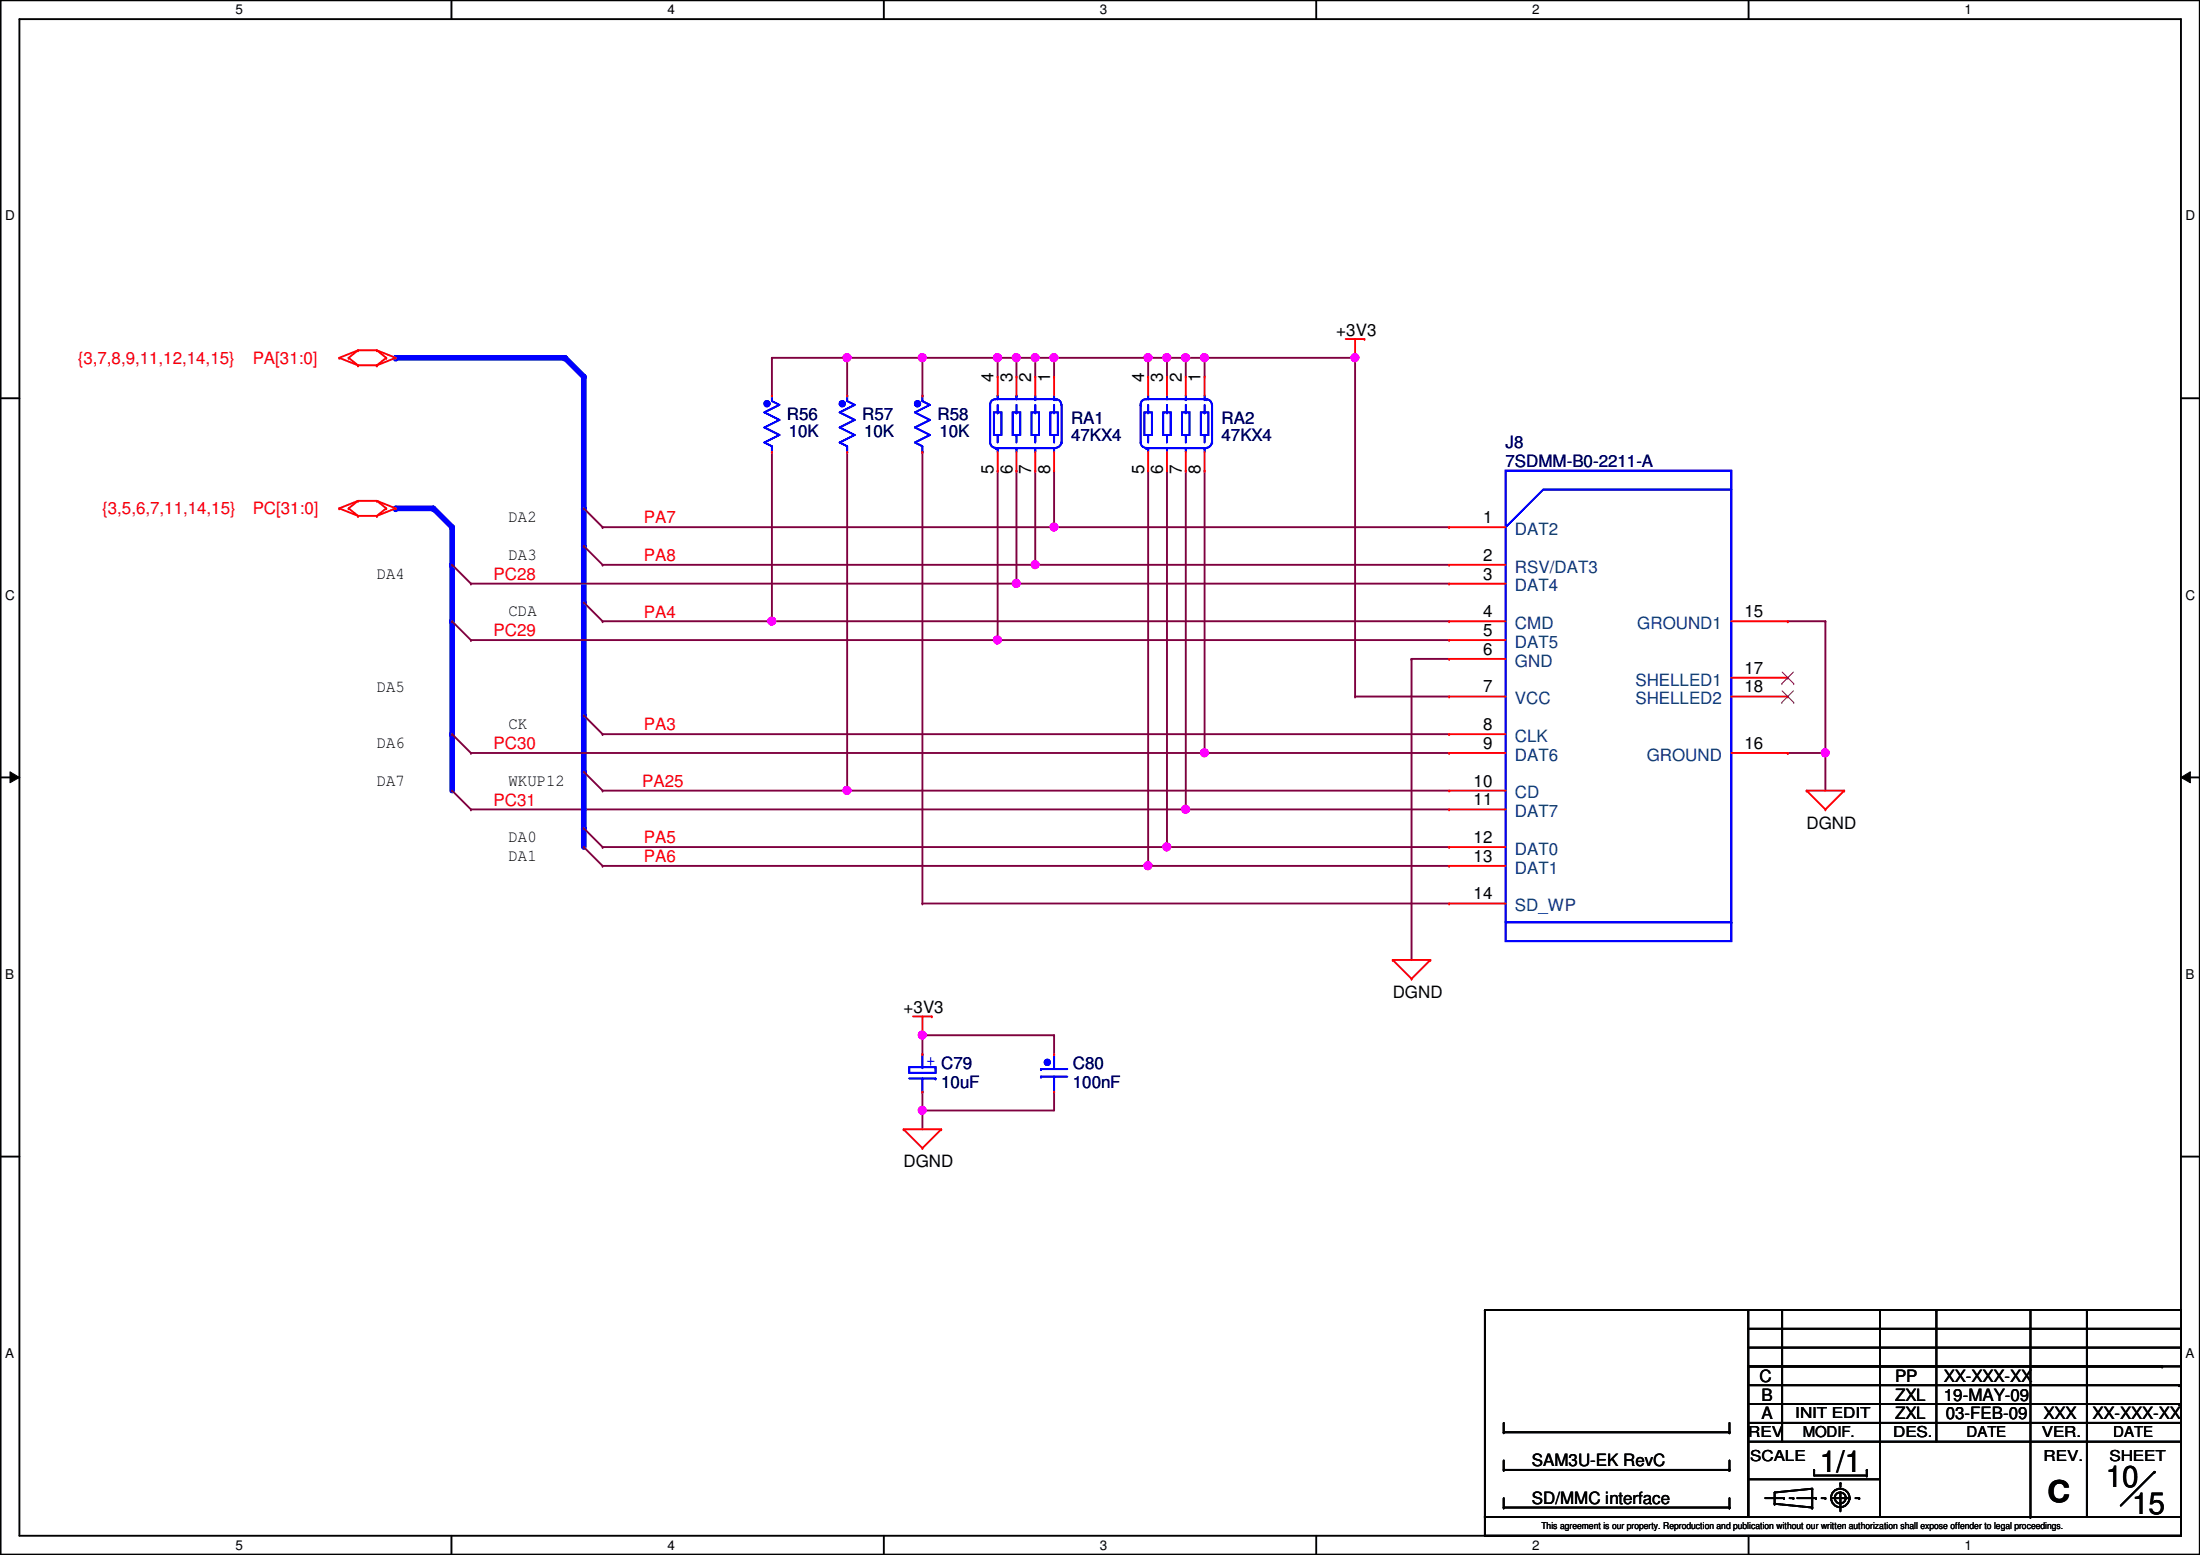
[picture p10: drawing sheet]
<svg xmlns="http://www.w3.org/2000/svg" width="297mm" height="210mm" viewBox="0 0 297 210" stroke-linecap="round" stroke-linejoin="round" font-family="sans-serif">
<path d="M.1 0h296.9v209.8h-296.9zM2.6 2.6h291.9v204.7h-291.9z" fill="none" stroke="#000" stroke-width=".25"/>
<g fill="#fff">
<path d="M31.8 .3h1v2h-1z"/>
<path d="M31.8 207.6h1v1.9h-1z"/>
</g>
<path d="M61 0v2.6M61 207.3v2.5" fill="none" stroke="#000" stroke-width=".25"/>
<g fill="#fff">
<path d="M90.1 .3h1v2h-1z"/>
<path d="M90.1 207.6h1v1.9h-1z"/>
</g>
<path d="M119.3 0v2.6M119.3 207.3v2.5" fill="none" stroke="#000" stroke-width=".25"/>
<g fill="#fff">
<path d="M148.5 .3h1v2h-1z"/>
<path d="M148.5 207.6h1v1.9h-1z"/>
</g>
<path d="M177.7 0v2.6M177.7 207.3v2.5" fill="none" stroke="#000" stroke-width=".25"/>
<g fill="#fff">
<path d="M206.9 .3h1v2h-1z"/>
<path d="M206.9 207.6h1v1.9h-1z"/>
</g>
<path d="M236.1 0v2.6M236.1 207.3v2.5" fill="none" stroke="#000" stroke-width=".25"/>
<g fill="#fff">
<path d="M265.3 .3h.9v2h-.9z"/>
<path d="M265.3 207.6h.9v1.9h-.9z"/>
<path d="M.7 28.2h1.3v1.9h-1.3z"/>
<path d="M295.1 28.2h1.3v1.9h-1.3z"/>
<path d="M.7 79.3h1.3v2h-1.3z"/>
<path d="M295.1 79.3h1.3v2h-1.3z"/>
</g>
<path d="M.1 53.8h2.5M294.5 53.8h2.5" fill="none" stroke="#000" stroke-width=".25"/>
<g fill="#fff">
<path d="M.7 130.5h1.2v2h-1.2z"/>
<path d="M295.1 130.5h1.2v2h-1.2z"/>
</g>
<path d="M.1 104.9h2.5M294.5 104.9h2.5" fill="none" stroke="#000" stroke-width=".25"/>
<path d="M1.4 104.2l1.2 .7-1.2 .8zM294.5 104.9l1.2-.7v1.5z" fill="#000"/>
<path d="M1.4 104.2l1.2 .7-1.2 .8zM294.5 104.9l1.2-.7v1.5z" fill="none" stroke="#000" stroke-width=".14"/>
<g fill="#fff">
<path d="M.7 181.7h1.2v2h-1.2z"/>
<path d="M295.1 181.7h1.2v2h-1.2z"/>
</g>
<path d="M.1 156.1h2.5M294.5 156.1h2.5" fill="none" stroke="#000" stroke-width=".25"/>
<path d="M124.5 139.7h.1M124.5 139.7v2.6M124.5 149.9h.1M124.5 149.9v2.5" fill="none" stroke="#7f003f" stroke-width=".25"/>
<circle cx="124.5" cy="149.9" r=".49" fill="#f0f"/>
<circle cx="124.5" cy="149.9" r=".49" fill="none" stroke="#f0f" stroke-width=".25"/>
<path d="M114.4 48.3h.1M114.4 48.3v5.1M157.6 114.3h.1M157.6 114.3h38.1M142.3 139.7h.1M142.3 139.7v2.6" fill="none" stroke="#7f003f" stroke-width=".25"/>
<circle cx="157.5" cy="114.3" r=".49" fill="#f0f"/>
<circle cx="157.5" cy="114.3" r=".49" fill="none" stroke="#f0f" stroke-width=".25"/>
<path d="M157.6 48.3h.1M157.6 48.3h2.5" fill="none" stroke="#7f003f" stroke-width=".25"/>
<circle cx="157.5" cy="48.3" r=".49" fill="#f0f"/>
<circle cx="157.5" cy="48.3" r=".49" fill="none" stroke="#f0f" stroke-width=".25"/>
<path d="M139.8 76.2h.1M139.8 76.2h55.9" fill="none" stroke="#7f003f" stroke-width=".25"/>
<circle cx="139.8" cy="76.2" r=".49" fill="#f0f"/>
<circle cx="139.8" cy="76.2" r=".49" fill="none" stroke="#f0f" stroke-width=".25"/>
<path d="M142.3 71.2h.1M142.3 71.2h53.4" fill="none" stroke="#7f003f" stroke-width=".25"/>
<circle cx="142.3" cy="71.1" r=".49" fill="#f0f"/>
<circle cx="142.3" cy="71.1" r=".49" fill="none" stroke="#f0f" stroke-width=".25"/>
<path d="M155 48.3h.1M155 48.3h2.6" fill="none" stroke="#7f003f" stroke-width=".25"/>
<circle cx="155" cy="48.3" r=".49" fill="#f0f"/>
<circle cx="155" cy="48.3" r=".49" fill="none" stroke="#f0f" stroke-width=".25"/>
<path d="M124.5 48.3h.1M124.5 48.3h10.2" fill="none" stroke="#7f003f" stroke-width=".25"/>
<circle cx="124.5" cy="48.3" r=".49" fill="#f0f"/>
<circle cx="124.5" cy="48.3" r=".49" fill="none" stroke="#f0f" stroke-width=".25"/>
<path d="M53.4 48.3h22.9" fill="none" stroke="#00f" stroke-width=".76"/>
<circle cx="53.4" cy="48.3" r=".38" fill="#00f"/>
<path d="M155 48.3h.1M155 48.3v2.5M157.6 48.3h.1M157.6 48.3v2.5M162.6 48.3h.1M162.6 48.3h20.4" fill="none" stroke="#7f003f" stroke-width=".25"/>
<path d="M78.8 96.6v7.6" fill="none" stroke="#00f" stroke-width=".76"/>
<circle cx="78.8" cy="96.6" r=".38" fill="#00f"/>
<path d="M61 71.2v5" fill="none" stroke="#00f" stroke-width=".76"/>
<circle cx="61" cy="71.2" r=".38" fill="#00f"/>
<path d="M160.1 48.3h.1M160.1 48.3v2.5" fill="none" stroke="#7f003f" stroke-width=".25"/>
<path d="M78.8 50.8v17.8" fill="none" stroke="#00f" stroke-width=".76"/>
<circle cx="78.8" cy="50.8" r=".38" fill="#00f"/>
<path d="M78.8 73.7v7.6" fill="none" stroke="#00f" stroke-width=".76"/>
<circle cx="78.8" cy="73.7" r=".38" fill="#00f"/>
<path d="M58.5 68.6l2.5 2.6" fill="none" stroke="#00f" stroke-width=".76"/>
<circle cx="58.5" cy="68.6" r=".38" fill="#00f"/>
<path d="M137.2 78.8h.1M137.2 78.8h58.5" fill="none" stroke="#7f003f" stroke-width=".25"/>
<circle cx="137.2" cy="78.8" r=".49" fill="#f0f"/>
<circle cx="137.2" cy="78.8" r=".49" fill="none" stroke="#f0f" stroke-width=".25"/>
<path d="M61 76.2v7.7" fill="none" stroke="#00f" stroke-width=".76"/>
<circle cx="61" cy="76.2" r=".38" fill="#00f"/>
<path d="M134.7 48.3h.1M134.7 48.3v2.5M134.7 86.4h.1M134.7 86.4h61" fill="none" stroke="#7f003f" stroke-width=".25"/>
<circle cx="134.7" cy="86.4" r=".49" fill="#f0f"/>
<circle cx="134.7" cy="86.4" r=".49" fill="none" stroke="#f0f" stroke-width=".25"/>
<path d="M78.8 68.6v5.1" fill="none" stroke="#00f" stroke-width=".76"/>
<circle cx="78.8" cy="68.6" r=".38" fill="#00f"/>
<path d="M114.4 48.3h.1M114.4 48.3h10.1" fill="none" stroke="#7f003f" stroke-width=".25"/>
<circle cx="114.4" cy="48.3" r=".49" fill="#f0f"/>
<circle cx="114.4" cy="48.3" r=".49" fill="none" stroke="#f0f" stroke-width=".25"/>
<path d="M63.6 109.3h.1M63.6 109.3h96.5" fill="none" stroke="#7f003f" stroke-width=".25"/>
<circle cx="160.1" cy="109.2" r=".49" fill="#f0f"/>
<circle cx="160.1" cy="109.2" r=".49" fill="none" stroke="#f0f" stroke-width=".25"/>
<path d="M162.6 48.3h.1M162.6 48.3v2.5" fill="none" stroke="#7f003f" stroke-width=".25"/>
<circle cx="162.6" cy="48.3" r=".49" fill="#f0f"/>
<circle cx="162.6" cy="48.3" r=".49" fill="none" stroke="#f0f" stroke-width=".25"/>
<path d="M104.2 48.3h.1M104.2 48.3v5.1M104.2 83.9h.1M104.2 83.9h91.5" fill="none" stroke="#7f003f" stroke-width=".25"/>
<circle cx="104.2" cy="83.8" r=".49" fill="#f0f"/>
<circle cx="104.2" cy="83.8" r=".49" fill="none" stroke="#f0f" stroke-width=".25"/>
<path d="M134.7 48.3h.1M134.7 48.3h2.5" fill="none" stroke="#7f003f" stroke-width=".25"/>
<circle cx="134.7" cy="48.3" r=".49" fill="#f0f"/>
<circle cx="134.7" cy="48.3" r=".49" fill="none" stroke="#f0f" stroke-width=".25"/>
<path d="M53.4 68.6h5.1" fill="none" stroke="#00f" stroke-width=".76"/>
<circle cx="53.4" cy="68.6" r=".38" fill="#00f"/>
<path d="M142.3 48.3h.1M142.3 48.3v2.5M162.6 101.6h.1M162.6 101.6h33.1" fill="none" stroke="#7f003f" stroke-width=".25"/>
<circle cx="162.6" cy="101.6" r=".49" fill="#f0f"/>
<circle cx="162.6" cy="101.6" r=".49" fill="none" stroke="#f0f" stroke-width=".25"/>
<path d="M124.5 48.3h.1M124.5 48.3v5.1M137.2 48.3h.1M137.2 48.3v2.5M139.8 48.3h.1M139.8 48.3v2.5M104.2 61h.1M104.2 61v22.9" fill="none" stroke="#7f003f" stroke-width=".25"/>
<path d="M76.3 48.3l2.5 2.5" fill="none" stroke="#00f" stroke-width=".76"/>
<circle cx="76.3" cy="48.3" r=".38" fill="#00f"/>
<path d="M139.8 48.3h.1M139.8 48.3h2.5M81.4 106.7h.1M81.4 106.7h33M124.5 149.9h.1M142.3 147.4h.1M142.3 147.4v2.5h-17.8" fill="none" stroke="#7f003f" stroke-width=".25"/>
<circle cx="139.8" cy="48.3" r=".49" fill="#f0f"/>
<circle cx="139.8" cy="48.3" r=".49" fill="none" stroke="#f0f" stroke-width=".25"/>
<path d="M104.2 48.3h.1M104.2 48.3h10.2M124.5 139.7h.1M124.5 139.7h17.8" fill="none" stroke="#7f003f" stroke-width=".25"/>
<circle cx="124.5" cy="139.7" r=".49" fill="#f0f"/>
<circle cx="124.5" cy="139.7" r=".49" fill="none" stroke="#f0f" stroke-width=".25"/>
<path d="M137.2 48.3h.1M137.2 48.3h2.6" fill="none" stroke="#7f003f" stroke-width=".25"/>
<circle cx="137.2" cy="48.3" r=".49" fill="#f0f"/>
<circle cx="137.2" cy="48.3" r=".49" fill="none" stroke="#f0f" stroke-width=".25"/>
<path d="M114.4 61h.1M114.4 61v45.7" fill="none" stroke="#7f003f" stroke-width=".25"/>
<path d="M61 83.9v15.2" fill="none" stroke="#00f" stroke-width=".76"/>
<circle cx="61" cy="83.9" r=".38" fill="#00f"/>
<path d="M78.8 81.3v15.3" fill="none" stroke="#00f" stroke-width=".76"/>
<circle cx="78.8" cy="81.3" r=".38" fill="#00f"/>
<path d="M81.4 116.9h.1M81.4 116.9h73.6" fill="none" stroke="#7f003f" stroke-width=".25"/>
<circle cx="155" cy="116.9" r=".49" fill="#f0f"/>
<circle cx="155" cy="116.9" r=".49" fill="none" stroke="#f0f" stroke-width=".25"/>
<path d="M142.3 48.3h.1M142.3 48.3h12.7" fill="none" stroke="#7f003f" stroke-width=".25"/>
<circle cx="142.3" cy="48.3" r=".49" fill="#f0f"/>
<circle cx="142.3" cy="48.3" r=".49" fill="none" stroke="#f0f" stroke-width=".25"/>
<g fill="none" stroke="#7f003f" stroke-width=".25">
<path d="M134.7 63.5h.1M134.7 63.5v22.9M137.2 63.5h.1M137.2 63.5v15.3M139.8 63.5h.1M139.8 63.5v12.7M142.3 63.5h.1M142.3 63.5v7.7M155 63.5h.1M155 63.5v53.4M157.6 63.5h.1M157.6 63.5v50.8"/>
<path d="M160.1 63.5h.1M160.1 63.5v45.8M162.6 63.5h.1M162.6 63.5v38.1M81.4 99.1h.1M81.4 99.1h114.3"/>
</g>
<path d="M61 99.1v7.6" fill="none" stroke="#00f" stroke-width=".76"/>
<circle cx="61" cy="99.1" r=".38" fill="#00f"/>
<path d="M114.4 106.7h.1M114.4 106.7h81.3" fill="none" stroke="#7f003f" stroke-width=".25"/>
<circle cx="114.4" cy="106.7" r=".49" fill="#f0f"/>
<circle cx="114.4" cy="106.7" r=".49" fill="none" stroke="#f0f" stroke-width=".25"/>
<path d="M78.8 111.8v2.5" fill="none" stroke="#00f" stroke-width=".76"/>
<circle cx="78.8" cy="111.8" r=".38" fill="#00f"/>
<path d="M160.1 109.3h.1M160.1 109.3h35.6" fill="none" stroke="#7f003f" stroke-width=".25"/>
<path d="M78.8 104.2v7.6" fill="none" stroke="#00f" stroke-width=".76"/>
<circle cx="78.8" cy="104.2" r=".38" fill="#00f"/>
<path d="M183 48.3h.1M183 48.3v45.7M124.5 61h.1M124.5 61v61M183 94h.1M183 94h12.7M155 116.9h.1M155 116.9h40.7M124.5 122h.1M124.5 122h71.2" fill="none" stroke="#7f003f" stroke-width=".25"/>
<circle cx="182.9" cy="48.3" r=".49" fill="#f0f"/>
<circle cx="182.9" cy="48.3" r=".49" fill="none" stroke="#f0f" stroke-width=".25"/>
<path d="M190.6 88.9h.1M190.6 88.9h5.1M190.6 88.9v40.7M246.5 101.6h.1M246.5 101.6v5.1" fill="none" stroke="#7f003f" stroke-width=".25"/>
<circle cx="246.4" cy="101.6" r=".49" fill="#f0f"/>
<circle cx="246.4" cy="101.6" r=".49" fill="none" stroke="#f0f" stroke-width=".25"/>
<g fill="none" stroke="#7f003f" stroke-width=".25">
<path d="M160.1 48.3h.1M160.1 48.3h2.5M63.6 78.8h.1M63.6 78.8h73.6M81.4 71.2h.1M81.4 76.2h.1M81.4 71.2h60.9M81.4 76.2h58.4M81.4 83.9h.1M81.4 83.9h22.8M241.4 83.9h.1M241.4 83.9h5.1"/>
<path d="M246.5 83.9h.1M246.5 83.9v17.7h-5.1M63.6 101.6h.1M63.6 101.6h99M81.4 114.3h.1M81.4 114.3h76.2M241.4 101.6h.1"/>
</g>
<circle cx="160.1" cy="48.3" r=".49" fill="#f0f"/>
<circle cx="160.1" cy="48.3" r=".49" fill="none" stroke="#f0f" stroke-width=".25"/>
<g fill="none" stroke="#7f003f" stroke-width=".25">
<path d="M61 76.2h.1M61 76.2l2.6 2.6M78.8 68.6h.1M78.8 73.7h.1M78.8 68.6l2.6 2.6M78.8 73.7l2.6 2.5M61 99.1h.1M61 83.9h.1M61 99.1l2.6 2.5M61 83.9l2.6 2.5M63.6 86.4h.1M63.6 86.4h71.1"/>
<path d="M78.8 81.3h.1M78.8 96.6h.1M78.8 81.3l2.6 2.6M78.8 96.6l2.6 2.5M61 106.7h.1M61 106.7l2.6 2.6M78.8 114.3h.1M78.8 111.8h.1M78.8 104.2h.1M78.8 114.3l2.6 2.6M78.8 111.8l2.6 2.5M78.8 104.2l2.6 2.5"/>
<path d="M124.5 147.4h.1M124.5 147.4v2.5"/>
</g>
<g fill="none" stroke="#f00" stroke-width=".25">
<path d="M45.8 48.3h.1M45.8 48.3l2.5 1M47.1 48.3h.1M47.1 48.3l1.2 1M48.3 49.3h.1M48.3 47.3h.1M48.3 49.3h2.6M48.3 47.3h2.6M48.3 47.3l-2.5 1M48.3 47.3l-1.2 1M50.9 47.3h.1M50.9 49.3h.1"/>
<path d="M50.9 47.3l2.5 1M50.9 47.3l1.3 1M52.2 48.3h.1M52.2 48.3l-1.3 1M53.4 48.3h.1M53.4 48.3l-2.5 1M134.7 50.8h.1M134.7 50.8v2.6M137.2 50.8h.1M137.2 50.8v2.6M139.8 50.8h.1M139.8 50.8v2.6"/>
<path d="M142.3 50.8h.1M142.3 50.8v2.6M181.7 45.8h2.5M183 48.3h.1M183 45.8v2.5M184.2 45.8h.1M45.8 68.6h.1M45.8 68.6l2.5 1M47.1 68.6h.1M47.1 68.6l1.2 1M48.3 69.6h.1M48.3 67.6h.1"/>
<path d="M48.3 69.6h2.6M48.3 67.6h2.6M48.3 67.6l-2.5 1M48.3 67.6l-1.2 1M50.9 67.6h.1M50.9 69.6h.1M50.9 67.6l2.5 1M50.9 67.6l1.3 1M52.2 68.6h.1M52.2 68.6l-1.3 1M53.4 68.6h.1M53.4 68.6l-2.5 1"/>
<path d="M134.7 63.5h.1M134.7 61v2.5M137.2 63.5h.1M137.2 61v2.5M139.8 63.5h.1M139.8 61v2.5M142.3 63.5h.1M142.3 61v2.5M243.9 106.7h.1M243.9 106.7h5.1M243.9 106.7l2.6 2.6M246.5 109.3h.1"/>
<path d="M249 106.7h.1M249 106.7l-2.5 2.6M123.3 137.2h2.5M124.5 139.7h.1M124.5 137.2v2.5M125.8 137.2h.1M188 129.6h.1M188 129.6h5.1M188 129.6l2.6 2.5M190.6 132.1h.1M193.1 129.6h.1M193.1 129.6l-2.5 2.5"/>
<path d="M122 152.4h.1M122 152.4h5.1M122 152.4l2.5 2.6M124.5 155h.1M127.1 152.4h.1M127.1 152.4l-2.6 2.6"/>
</g>
<g fill="none" stroke="#000" stroke-width=".25">
<path d="M200.5 176.8h.1M200.5 176.8h35.5M200.5 176.8v28M236 176.8h58.5v28h-58.5zM236 179.4h58.5M240.6 176.8h.1M240.6 176.8v17.8M253.8 176.8h.1M253.8 176.8v28M261.4 176.8h.1M261.4 176.8v17.8M274.1 176.8v28"/>
<path d="M281.8 176.8h.1M281.8 176.8v28M294.5 179.4h.1M203 198.4h.1M203 193.3h.1M203 192.1v1.2M203 197.1v1.3M203 198.4h30.5M203 193.3h30.5M233.5 198.4h.1M233.5 193.3h.1M233.5 192.1v1.2"/>
<path d="M233.5 197.1v1.3M236 184.4h58.5v20.4h-58.5zM236 189.5h58.2M236 187h58.2M236 184.4h55.9M236 181.9h58.5M236 194.6h58.5M236 199.7h17.8M236 192.1h58.5M244.9 198.4h.1M244.9 198.4v.8h7.1M252 199.2h.1"/>
<path d="M252 198.4h.1M252 198.4v.8M253.8 199.7h.1M290.9 198.7h.1M290.9 198.7l-4.6 4.5M291.9 184.4h.1M294.2 189.5h.1M294.2 187h.1M294.5 181.9h.1M294.5 194.6h.1M294.5 192.1h.1M200.5 204.8h94v2.5h-94z"/>
<path d="M200.5 204.8h.1M203 203.5h.1M203 203.5h30.5M203 202.2v1.3M233.5 203.5h.1M233.5 202.2v1.3M238.3 202.2h2.6M239.6 203h.1M239.6 203l5.1 .5M240.9 202.2h.1M241.6 202.2h.5M242.1 202.2h.1"/>
<path d="M242.7 202.2h2.5M244.7 201h.1M244.7 203.5h.1M244.7 201l-5.1 .5v1.5M244.7 201v2.5M245.2 202.2h.1M246 202.2h.5M246.5 202.2h.1M247.2 202.2h2.6M248.5 200.2h.1M248.5 201.5h.1M248.5 200.2v.5"/>
<path d="M248.5 201.5v2.5M249.8 202.2h.1M250.5 202.2h.5M251 202.2h.1M274.1 204.8h.1"/>
<circle cx="248.5" cy="202.2" r=".75"/>
<circle cx="248.5" cy="202.2" r="1.25"/>
</g>
<g fill="none" stroke="#00f" stroke-width=".25">
<path d="M133.7 54.7v5a.74 .74 0 0 0 .7 .8M133.7 54.7h.1M134.2 55.7h1v3h-1zM134.7 53.4h.1M134.7 55.7h.1M134.7 58.7h.1M134.7 53.4v.5M134.7 54.7v1M134.7 58.7v1M136.7 55.7h1v3h-1zM137.2 53.4h.1M137.2 55.7h.1"/>
<path d="M137.2 58.7h.1M137.2 53.4v.5M137.2 54.7v1M137.2 58.7v1M139.3 55.7h1v3h-1zM139.8 53.9h.1M139.8 58.7h.1M139.8 55.7h.1M139.8 53.4v.5M139.8 54.7v1M139.8 58.7v1M141.8 55.7h1v3h-1z"/>
<path d="M142.3 53.9h.1M142.3 55.7h.1M142.3 58.7h.1M142.3 53.4v.5M142.3 54.7v1M142.3 58.7v1M142.6 53.9a.74 .74 0 0 1 .7 .8M142.6 53.9h-8.2a.7 .7 0 0 0-.7 .8M142.6 53.9h.1M143.3 59.7a.81 .81 0 0 1-.7 .8M143.3 59.7h.1M143.3 54.7v5"/>
<path d="M134.4 60.5h.1M134.4 60.5h8.2M134.7 60.5h.1M134.7 60.5v.5M137.2 60.5h.1M137.2 60.5v.5M139.8 60.5h.1M139.8 60.5v.5M142.3 60.5h.1M142.3 60.5v.5M140.5 145.3h.1M140.5 144.3h.1"/>
<path d="M140.5 145.3h3.6M140.5 144.3h3.6M142.3 142.3h.1M142.3 147.4h.1M142.3 142.3v2M142.3 145.3v2.1"/>
</g>
<circle cx="141.4" cy="143.4" r=".37" fill="#00f"/>
<g fill="none" stroke="#00f" stroke-width=".25">
<path d="M140.5 145.3h.1M140.5 144.3h.1M140.5 145.3h3.6M140.5 144.3h3.6M142.3 142.3h.1M142.3 147.4h.1M142.3 142.3v2M142.3 145.3v2.1"/>
<circle cx="141.4" cy="143.4" r=".37"/>
</g>
<circle cx="141.4" cy="143.4" r=".37" fill="#00f"/>
<g fill="none" stroke="#00f" stroke-width=".25">
<path d="M114.4 53.4h.1M114.4 53.4v.7l1 .6-2 1 2 1-2 1 2 1-2 1 1 .5v.8M154 54.7v5a.74 .74 0 0 0 .8 .8M154 54.7h.1M154.5 55.7h1v3h-1zM155 53.4h.1M155 55.7h.1M155 58.7h.1M155 53.4v.5M155 54.7v1M155 58.7v1M157.1 55.7h1v3h-1z"/>
<path d="M157.6 53.4h.1M157.6 55.7h.1M157.6 58.7h.1M157.6 53.4v.5M157.6 54.7v1M157.6 58.7v1M159.6 55.7h1v3h-1zM160.1 53.9h.1M160.1 58.7h.1M160.1 55.7h.1M160.1 53.4v.5M160.1 54.7v1"/>
<path d="M160.1 58.7v1M162.1 55.7h1v3h-1zM162.6 53.9h.1M162.6 55.7h.1M162.6 58.7h.1M162.6 53.4v.5M162.6 54.7v1M162.6 58.7v1M162.9 53.9a.74 .74 0 0 1 .7 .8M162.9 53.9h-8.1a.7 .7 0 0 0-.8 .8M162.9 53.9h.1M163.6 59.7a.81 .81 0 0 1-.7 .8"/>
<path d="M163.7 59.7h.1M163.7 54.7v5M114.4 61h.1M154.8 60.5h.1M154.8 60.5h8.1M155 60.5h.1M155 60.5v.5M157.6 60.5h.1M157.6 60.5v.5M160.1 60.5h.1M160.1 60.5v.5M162.6 60.5h.1"/>
<path d="M162.6 60.5v.5M203.3 63.5h30.5v63.5h-30.5zM233.8 66.1h-25.4l-5.1 5.1M203.3 124.5h30.5M233.8 124.5h.1"/>
<circle cx="141.4" cy="143.4" r=".37"/>
</g>
<g fill="none" stroke="#f00" stroke-width=".25">
<path d="M155 50.8h.1M155 50.8v2.6M157.6 50.8h.1M157.6 50.8v2.6M160.1 50.8h.1M160.1 50.8v2.6M162.6 50.8h.1M162.6 50.8v2.6M155 63.5h.1M155 61v2.5M157.6 63.5h.1M157.6 61v2.5"/>
<path d="M160.1 63.5h.1M160.1 61v2.5M162.6 63.5h.1M162.6 61v2.5M195.7 71.2h.1M195.7 76.2h.1M195.7 78.8h.1M195.7 71.2h7.6M195.7 76.2h7.6M195.7 78.8h7.6M195.7 83.9h.1M195.7 86.4h.1"/>
<path d="M195.7 88.9h.1M195.7 94h.1M195.7 99.1h.1M195.7 83.9h7.6M195.7 86.4h7.6M195.7 88.9h7.6M195.7 94h7.6M195.7 99.1h7.6M233.8 83.9h7.6M233.8 94h7.6M233.8 91.5h7.6M241.4 83.9h.1"/>
<path d="M241.4 91.5h.1M241.4 94h.1M195.7 101.6h.1M195.7 106.7h.1M195.7 109.3h.1M195.7 114.3h.1M195.7 116.9h.1M195.7 101.6h7.6M195.7 106.7h7.6M195.7 109.3h7.6M195.7 114.3h7.6M195.7 116.9h7.6"/>
<path d="M233.8 101.6h7.6M241.4 101.6h.1M195.7 122h.1M195.7 122h7.6M142.3 142.3h.1M142.3 147.4h.1"/>
</g>
<path d="M240.6 92.3h.1M240.6 94.8h.1M240.6 90.7l1.6 1.6M240.6 93.3l1.6 1.5M242.1 90.7l-1.5 1.6M242.1 93.3l-1.5 1.5M242.2 92.3h.1M242.2 94.8h.1" fill="none" stroke="#7f3f00" stroke-width=".14"/>
<circle cx="113.7" cy="54.5" r=".37" fill="#00f"/>
<g fill="none" stroke="#00f" stroke-width=".25">
<path d="M114.4 53.4h.1M114.4 53.4v.7l1 .6-2 1 2 1-2 1 2 1-2 1 1 .5v.8M114.4 61h.1"/>
<circle cx="113.7" cy="54.5" r=".37"/>
</g>
<circle cx="113.7" cy="54.5" r=".37" fill="#00f"/>
<g fill="none" stroke="#00f" stroke-width=".25">
<path d="M104.2 53.4h.1M104.2 53.4v.7l1 .6-2 1 2 1-2 1 2 1-2 1 1 .5v.8M104.2 61h.1"/>
<circle cx="113.7" cy="54.5" r=".37"/>
</g>
<path d="M114.4 53.4h.1M114.4 61h.1" fill="none" stroke="#f00" stroke-width=".25"/>
<circle cx="103.6" cy="54.5" r=".37" fill="#00f"/>
<g fill="none" stroke="#00f" stroke-width=".25">
<path d="M104.2 53.4h.1M104.2 53.4v.7l1 .6-2 1 2 1-2 1 2 1-2 1 1 .5v.8M104.2 61h.1"/>
<circle cx="103.6" cy="54.5" r=".37"/>
</g>
<circle cx="103.6" cy="54.5" r=".37" fill="#00f"/>
<g fill="none" stroke="#00f" stroke-width=".25">
<path d="M124.5 53.4h.1M124.5 53.4v.7l1.1 .6-2.1 1 2.1 1-2.1 1 2.1 1-2.1 1 1 .5v.8M124.5 61h.1M122.8 144.1h3.5v.7h-3.5zM122.8 145.6h3.5M124.5 147.4h.1M124.5 144.1h.1M124.5 142.3v1.8M124.5 145.6v1.8M126.3 145.6h.1"/>
<circle cx="103.6" cy="54.5" r=".37"/>
</g>
<path d="M104.2 53.4h.1M104.2 61h.1M124.5 142.3h.1M124.5 147.4h.1" fill="none" stroke="#f00" stroke-width=".25"/>
<circle cx="123.9" cy="54.5" r=".37" fill="#00f"/>
<g fill="none" stroke="#00f" stroke-width=".25">
<path d="M124.5 53.4h.1M124.5 53.4v.7l1.1 .6-2.1 1 2.1 1-2.1 1 2.1 1-2.1 1 1 .5v.8M124.5 61h.1"/>
<circle cx="123.9" cy="54.5" r=".37"/>
</g>
<circle cx="123.9" cy="54.5" r=".37" fill="#00f"/>
<circle cx="123.9" cy="54.5" r=".37" fill="none" stroke="#00f" stroke-width=".25"/>
<path d="M124.5 53.4h.1M124.5 61h.1" fill="none" stroke="#f00" stroke-width=".25"/>
<circle cx="124.5" cy="149.9" r=".49" fill="#f0f"/>
<circle cx="124.5" cy="149.9" r=".49" fill="none" stroke="#f0f" stroke-width=".25"/>
<circle cx="157.5" cy="114.3" r=".49" fill="#f0f"/>
<circle cx="157.5" cy="114.3" r=".49" fill="none" stroke="#f0f" stroke-width=".25"/>
<circle cx="157.5" cy="48.3" r=".49" fill="#f0f"/>
<circle cx="157.5" cy="48.3" r=".49" fill="none" stroke="#f0f" stroke-width=".25"/>
<circle cx="139.8" cy="76.2" r=".49" fill="#f0f"/>
<circle cx="139.8" cy="76.2" r=".49" fill="none" stroke="#f0f" stroke-width=".25"/>
<circle cx="142.3" cy="71.1" r=".49" fill="#f0f"/>
<circle cx="142.3" cy="71.1" r=".49" fill="none" stroke="#f0f" stroke-width=".25"/>
<circle cx="155" cy="48.3" r=".49" fill="#f0f"/>
<circle cx="155" cy="48.3" r=".49" fill="none" stroke="#f0f" stroke-width=".25"/>
<circle cx="124.5" cy="48.3" r=".49" fill="#f0f"/>
<circle cx="124.5" cy="48.3" r=".49" fill="none" stroke="#f0f" stroke-width=".25"/>
<circle cx="137.2" cy="78.8" r=".49" fill="#f0f"/>
<circle cx="137.2" cy="78.8" r=".49" fill="none" stroke="#f0f" stroke-width=".25"/>
<circle cx="134.7" cy="86.4" r=".49" fill="#f0f"/>
<circle cx="134.7" cy="86.4" r=".49" fill="none" stroke="#f0f" stroke-width=".25"/>
<circle cx="114.4" cy="48.3" r=".49" fill="#f0f"/>
<circle cx="114.4" cy="48.3" r=".49" fill="none" stroke="#f0f" stroke-width=".25"/>
<circle cx="160.1" cy="109.2" r=".49" fill="#f0f"/>
<circle cx="160.1" cy="109.2" r=".49" fill="none" stroke="#f0f" stroke-width=".25"/>
<circle cx="162.6" cy="48.3" r=".49" fill="#f0f"/>
<circle cx="162.6" cy="48.3" r=".49" fill="none" stroke="#f0f" stroke-width=".25"/>
<circle cx="104.2" cy="83.8" r=".49" fill="#f0f"/>
<circle cx="104.2" cy="83.8" r=".49" fill="none" stroke="#f0f" stroke-width=".25"/>
<circle cx="134.7" cy="48.3" r=".49" fill="#f0f"/>
<circle cx="134.7" cy="48.3" r=".49" fill="none" stroke="#f0f" stroke-width=".25"/>
<circle cx="162.6" cy="101.6" r=".49" fill="#f0f"/>
<circle cx="162.6" cy="101.6" r=".49" fill="none" stroke="#f0f" stroke-width=".25"/>
<circle cx="139.8" cy="48.3" r=".49" fill="#f0f"/>
<circle cx="139.8" cy="48.3" r=".49" fill="none" stroke="#f0f" stroke-width=".25"/>
<circle cx="124.5" cy="139.7" r=".49" fill="#f0f"/>
<circle cx="124.5" cy="139.7" r=".49" fill="none" stroke="#f0f" stroke-width=".25"/>
<circle cx="137.2" cy="48.3" r=".49" fill="#f0f"/>
<circle cx="137.2" cy="48.3" r=".49" fill="none" stroke="#f0f" stroke-width=".25"/>
<circle cx="155" cy="116.9" r=".49" fill="#f0f"/>
<circle cx="155" cy="116.9" r=".49" fill="none" stroke="#f0f" stroke-width=".25"/>
<circle cx="142.3" cy="48.3" r=".49" fill="#f0f"/>
<circle cx="142.3" cy="48.3" r=".49" fill="none" stroke="#f0f" stroke-width=".25"/>
<circle cx="114.4" cy="106.7" r=".49" fill="#f0f"/>
<circle cx="114.4" cy="106.7" r=".49" fill="none" stroke="#f0f" stroke-width=".25"/>
<circle cx="182.9" cy="48.3" r=".49" fill="#f0f"/>
<circle cx="182.9" cy="48.3" r=".49" fill="none" stroke="#f0f" stroke-width=".25"/>
<circle cx="246.4" cy="101.6" r=".49" fill="#f0f"/>
<circle cx="246.4" cy="101.6" r=".49" fill="none" stroke="#f0f" stroke-width=".25"/>
<circle cx="160.1" cy="48.3" r=".49" fill="#f0f"/>
<circle cx="160.1" cy="48.3" r=".49" fill="none" stroke="#f0f" stroke-width=".25"/>
<g font-size="4.1">
<text x="245.7" y="198.8">1/1</text>
<text x="276.4" y="202.7">C</text>
<text x="284.3" y="200.8">10</text>
<text x="287.9" y="204.3">15</text>
</g>
<g font-size="2.3">
<text x="180.4" y="45.3">+3V3</text>
<text x="134.2" y="51.6" transform="rotate(-90 134.2 51.6)">4</text>
<text x="136.7" y="51.6" transform="rotate(-90 136.7 51.6)">3</text>
<text x="139.2" y="51.6" transform="rotate(-90 139.2 51.6)">2</text>
<text x="141.8" y="51.6" transform="rotate(-90 141.8 51.6)">1</text>
<text x="154.5" y="51.6" transform="rotate(-90 154.5 51.6)">4</text>
<text x="157" y="51.6" transform="rotate(-90 157 51.6)">3</text>
<text x="159.6" y="51.6" transform="rotate(-90 159.6 51.6)">2</text>
<text x="162.1" y="51.6" transform="rotate(-90 162.1 51.6)">1</text>
<text x="134.2" y="64.1" transform="rotate(-90 134.2 64.1)">5</text>
<text x="136.7" y="64.1" transform="rotate(-90 136.7 64.1)">6</text>
<text x="139.2" y="64.1" transform="rotate(-90 139.2 64.1)">7</text>
<text x="141.8" y="64.1" transform="rotate(-90 141.8 64.1)">8</text>
<text x="154.5" y="64.1" transform="rotate(-90 154.5 64.1)">5</text>
<text x="157" y="64.1" transform="rotate(-90 157 64.1)">6</text>
<text x="159.6" y="64.1" transform="rotate(-90 159.6 64.1)">7</text>
<text x="162.1" y="64.1" transform="rotate(-90 162.1 64.1)">8</text>
<text x="68.7" y="70.5">DA2</text>
<text x="200.2" y="70.6">1</text>
<text x="68.7" y="75.6">DA3</text>
<text x="200.2" y="75.7">2</text>
<text x="50.9" y="78.1">DA4</text>
<text x="68.7" y="83.2">CDA</text>
<text x="200.2" y="78.2">3</text>
<text x="200.2" y="83.3">4</text>
<text x="235.5" y="83.3">15</text>
<text x="200.2" y="85.9">5</text>
<text x="200.2" y="88.4">6</text>
<text x="50.9" y="93.3">DA5</text>
<text x="200.2" y="93.5">7</text>
<text x="235.5" y="90.9">17</text>
<text x="235.5" y="93.5">18</text>
<text x="50.9" y="101">DA6</text>
<text x="68.7" y="98.4">CK</text>
<text x="200.2" y="98.6">8</text>
<text x="200.2" y="101.1">9</text>
<text x="235.5" y="101.1">16</text>
<text x="50.9" y="106">DA7</text>
<text x="68.7" y="106">WKUP12</text>
<text x="199" y="106.2">10</text>
<text x="68.7" y="113.7">DA0</text>
<text x="199" y="108.7">11</text>
<text x="199" y="113.8">12</text>
<text x="243.9" y="111.8">DGND</text>
<text x="68.7" y="116.2">DA1</text>
<text x="199" y="116.3">13</text>
<text x="199" y="121.4">14</text>
<text x="122" y="136.7">+3V3</text>
<text x="188" y="134.7">DGND</text>
<text x="122" y="157.6">DGND</text>
<text x="237.6" y="186.5">C</text>
<text x="237.8" y="189.1">B</text>
<text x="237.8" y="191.6">A</text>
<text x="255.9" y="189.1">ZXL</text>
<text x="255.9" y="186.5">PP</text>
<text x="255.9" y="191.6">ZXL</text>
<text x="262.5" y="189.1">19-MAY-09</text>
<text x="262.5" y="186.5">XX-XXX-XX</text>
<text x="262.7" y="191.6">03-FEB-09</text>
<text x="275.9" y="191.6">XXX</text>
<text x="282.5" y="191.6">XX-XXX-XX</text>
<text x="206.8" y="198">SAM3U-EK RevC</text>
<text x="206.8" y="203">SD/MMC iiinterface</text>
<text x="206.8" y="203">SD/MMC nterface</text>
</g>
<g font-size="2.3" fill="#f00">
<text x="10.5" y="49.1">{3,7,8,9,11,12,14,15}</text>
<text x="34.1" y="49.1">PA[31:0]</text>
<text x="13.8" y="69.4">{3,5,6,7,11,14,15}</text>
<text x="34.1" y="69.4">PC[31:0]</text>
<text x="86.9" y="70.7">PA7</text>
<text x="86.9" y="75.7">PA8</text>
<text x="66.6" y="78.3">PC28</text>
<text x="86.9" y="83.4">PA4</text>
<text x="66.6" y="85.9">PC29</text>
<text x="66.6" y="101.1">PC30</text>
<text x="86.9" y="98.6">PA3</text>
<text x="86.7" y="106.2">PA25</text>
<text x="66.6" y="108.8">PC31</text>
<text x="86.9" y="113.8">PA5</text>
<text x="86.9" y="116.4">PA6</text>
</g>
<g font-size="2.3" fill="#00007f">
<text x="106.3" y="56.7">R56</text>
<text x="106.5" y="59">10K</text>
<text x="116.4" y="56.7">R57</text>
<text x="116.7" y="59">10K</text>
<text x="126.6" y="56.7">R58</text>
<text x="126.8" y="59">10K</text>
<text x="144.6" y="57.2">RA1</text>
<text x="144.6" y="59.5">47KX4</text>
<text x="164.9" y="57.2">RA2</text>
<text x="164.9" y="59.5">47KX4</text>
<text x="203.3" y="60.5">J8</text>
<text x="203.3" y="63.1">7SDMM-B0-2211-A</text>
<text x="127.1" y="146.9">10uF</text>
<text x="144.9" y="144.4">C80</text>
<text x="144.9" y="146.9">100nF</text>
</g>
<g font-size="2.3" fill="#003f7f">
<text x="204.6" y="72.2">DAT2</text>
<text x="204.6" y="77.3">RSV/DAT3</text>
<text x="204.6" y="79.8">DAT4</text>
<text x="204.6" y="84.9">CMD</text>
<text x="204.6" y="87.5">DAT5</text>
<text x="221.1" y="84.9">GROUND1</text>
<text x="204.6" y="90">GND</text>
<text x="204.6" y="95.1">VCC</text>
<text x="220.8" y="92.5">SHELLED1</text>
<text x="220.8" y="95.1">SHELLED2</text>
<text x="204.6" y="100.2">CLK</text>
<text x="204.6" y="102.7">DAT6</text>
<text x="204.6" y="107.8">CD</text>
<text x="222.3" y="102.7">GROUND</text>
<text x="204.6" y="110.3">DAT7</text>
<text x="204.6" y="115.4">DAT0</text>
<text x="204.6" y="117.9">DAT1</text>
<text x="204.6" y="123">SD_WP</text>
</g>
<text font-size="2.3" fill="#00f" x="125" y="143.9">+ C79</text>
<g font-size="2">
<text x="242.4" y="191.4">INIT EDIT</text>
<text x="236" y="194">REV</text>
<text x="236.3" y="197.3">SCALE</text>
<text x="243.4" y="194">MODIF.</text>
<text x="255.6" y="194">DES.</text>
<text x="265.5" y="194">DATE</text>
<text x="275.7" y="194">VER.</text>
<text x="275.9" y="197.3">REV.</text>
<text x="284.8" y="197.3">SHEET</text>
<text x="285.3" y="194">DATE</text>
</g>
<g font-size="1.8">
<text x="31.8" y="1.9">5</text>
<text x="90.1" y="1.9">4</text>
<text x="148.5" y="1.9">3</text>
<text x="206.9" y="1.9">2</text>
<text x="265.3" y="1.9">1</text>
<text x=".7" y="29.8">D</text>
<text x="295.1" y="29.8">D</text>
<text x=".7" y="80.9">C</text>
<text x="295.1" y="80.9">C</text>
<text x=".7" y="132.1">B</text>
<text x="295.1" y="132.1">B</text>
<text x=".7" y="183.3">A</text>
<text x="295.1" y="183.3">A</text>
<text x="31.8" y="209.2">5</text>
<text x="90.1" y="209.2">4</text>
<text x="148.5" y="209.2">3</text>
<text x="206.9" y="209.2">2</text>
<text x="265.3" y="209.2">1</text>
</g>
<g font-size="1.3">
<text x="208.1" y="206.5">This agreement iiis our property. Reproduction and publication without our written authorization shall expose offender ttto lllegal proceedings.</text>
<text x="208.1" y="206.5">This agreement s our property. Reproduction and publication without our written authorization shall expose offender o egal proceedings.</text>
</g>
</svg>
